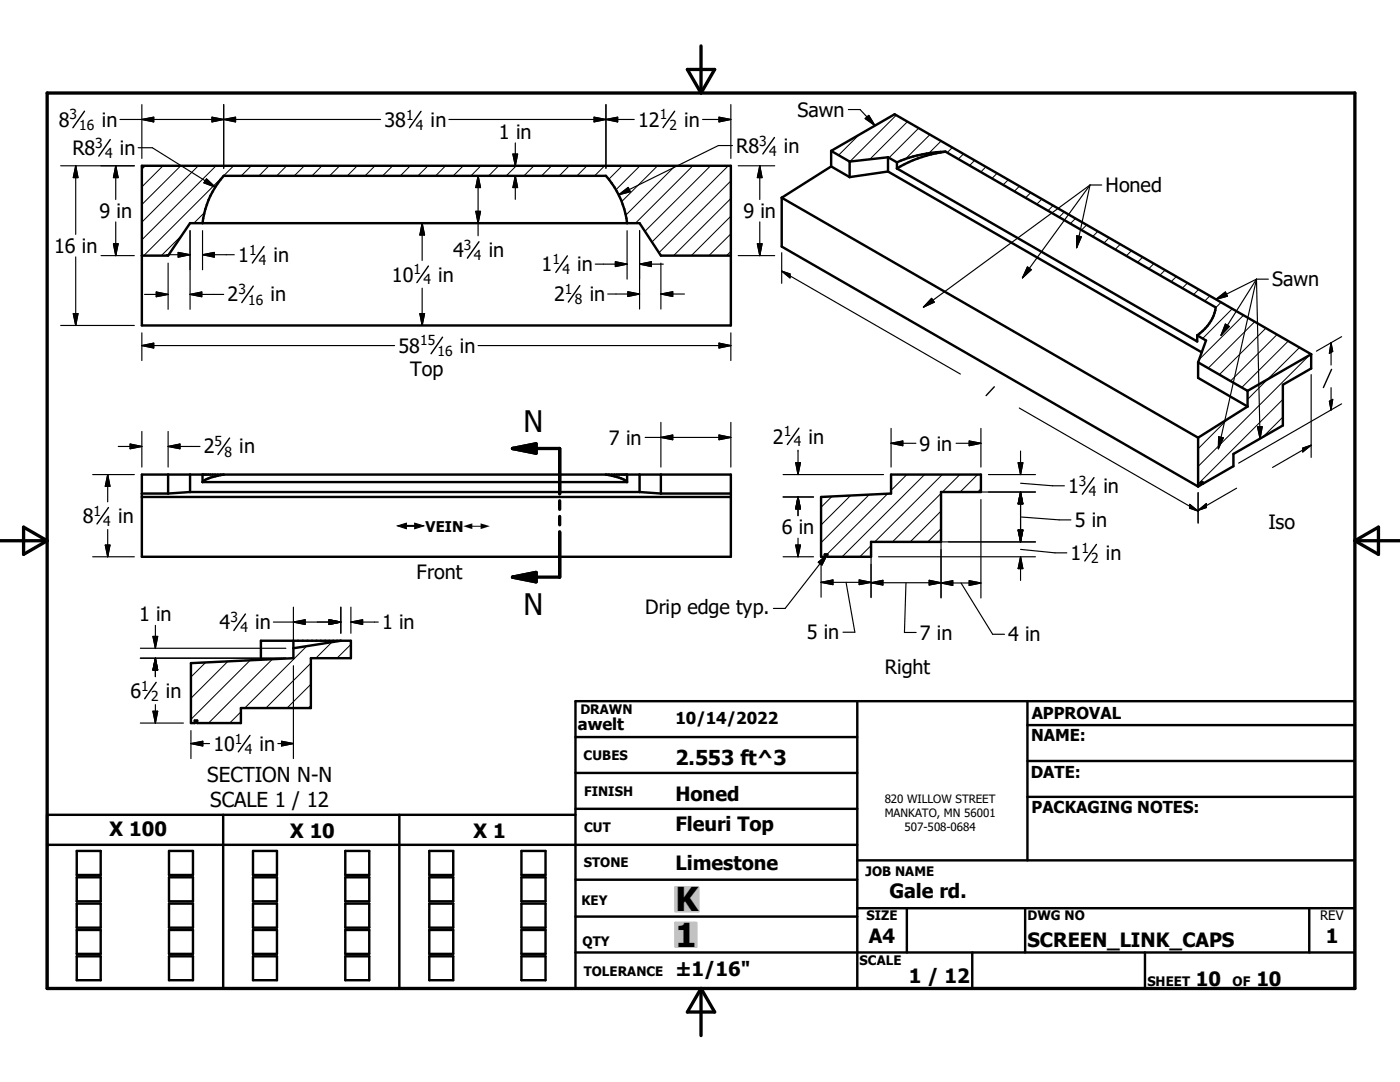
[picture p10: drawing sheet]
<svg xmlns="http://www.w3.org/2000/svg" width="279mm" height="216mm" viewBox="0 0 279 216" stroke-linecap="round" stroke-linejoin="round" font-family="sans-serif">
<g fill="none" stroke="#000" stroke-width=".2">
<path d="M29 33.1l-.7 .7M32.5 33.1l-4.2 4.2M36.1 33.1l-7.8 7.7M39.6 33.1l-11.3 11.2M43.1 33.1l-14.8 14.8M46.6 33.1l-17.9 17.9M50.2 33.1l-2 2M53.7 33.1l-2 2M57.2 33.1l-2 2M60.7 33.1l-2 2M64.3 33.1l-2 2M67.8 33.1l-2 2"/>
<path d="M71.3 33.1l-2 2M74.8 33.1l-1.9 2M78.4 33.1l-2 2M81.9 33.1l-2 2M85.4 33.1l-2 2M88.9 33.1l-2 2M92.5 33.1l-2 2M96 33.1l-2 2M99.5 33.1l-2 2M103 33.1l-2 2M106.6 33.1l-2 2M110.1 33.1l-2 2"/>
<path d="M113.6 33.1l-2 2M117.1 33.1l-1.9 2M120.7 33.1l-2 2M124.2 33.1l-2.7 2.7M127.7 33.1l-4.8 4.8M131.2 33.1l-7.2 7.2M134.8 33.1l-10 9.9M138.3 33.1l-11.5 11.4M141.8 33.1l-13.1 13.1M145.3 33.1l-15.2 15.2M145.9 39.6l-11.5 11.4M145.9 36.1l-14.4 14.3"/>
<path d="M171.4 26.9l-4.1 4.1M178.9 23l-9.3 9.2M181.1 24.3l-7.5 7.5M183.4 25.6l-6 5.9M185.6 26.9l-4.9 4.8M187.8 28.1l-2.4 2.5M190.1 29.4l-1.1 1.1M192.3 30.7l-1 1M194.5 32l-1 1M196.8 33.3l-1.1 1M199 34.6l-1 1M201.2 35.9l-1 1"/>
<path d="M203.5 37.1l-1.1 1.1M205.7 38.4l-1 1.1M207.9 39.7l-1 1M36.3 46.9l-4.1 4.1M40.8 42.4l-2.1 2.1M145.9 50.2l-.9 .8M145.9 46.7l-4.4 4.3M145.9 43.1l-7.9 7.9M210.2 41l-1.1 1M212.4 42.3l-1 1M214.6 43.6l-1 1M216.9 44.9l-1.1 1"/>
<path d="M219.1 46.2l-1 1M221.4 47.5l-1.1 1M223.6 48.7l-1.1 1.1M225.8 50l-1 1.1M228 51.3l-1 1.1M230.3 52.6l-1.1 1M232.5 53.9l-1 1M234.8 55.2l-1.1 1M237 56.5l-1 1M239.2 57.8l-1 1M241.4 59.1l-1 1M243.7 60.3l-1.1 1.1"/>
<path d="M245.9 61.6l-5.9 6M248.2 62.9l-8.9 8.8M250.4 64.2l-9.3 9.3M252.6 65.5l-9.3 9.3M254.9 66.8l-9.3 9.2M256 79.7l-16.9 16.9M257.1 68.1l-9.3 9.2M259.3 69.4l-10.3 10.3M261.6 70.6l-22.5 22.5M166 99.1l-2.1 2.1M169.7 98.9l-5.8 5.9M173.5 98.7l-9.6 9.6"/>
<path d="M177.1 98.5l-12.1 12.1M181 94.7l-3.2 3.1M184.5 94.7l-16.4 16.4M187.8 98.5l-9.7 9.6M188.1 94.7l-13.5 13.4M191.6 94.7l-3.5 3.5M195.1 94.7l-3.5 3.5M195.8 97.5l-.7 .7M245.1 83.5l-6 6M256 83.2l-4 4M164.6 111v.1M173.8 108.9l-2.2 2.2"/>
<path d="M187.8 105.5l-2.6 2.6M187.8 102l-6.2 6.1M41 132.2l-2.9 2.9M45.5 132l-7.4 7.3M49.9 131.8l-11.8 11.7M54.4 131.5l-12.8 12.8M61.2 128.9l-12.4 12.4M62 136.5l-4.7 4.8M62 132.3l-8.9 9M66.2 128.1l-3.2 3.2M70 128.6l-2.7 2.7M48.1 142l-2.3 2.3"/>
<path d="M62 140.8l-.5 .5"/>
</g>
<g fill="none" stroke="#000" stroke-width=".48">
<path d="M28.3 33.1h117.6v31.8h-117.6zM156 39.5v9.7l83.1 47.9M156 39.5l83.1 47.8M165.9 30.1l12.6-7.3 83.2 47.9M165.9 30.1l3.7 2.1M165.9 30.1v3.1M165.9 33.2l3.7 2.1M165.9 33.2l-9.9 6.3M169.6 32.2v3.1M177.2 34.2l-7.6 1.1M177.2 31.4v2.8M177.2 31.4l-7.6 .8"/>
<path d="M177.2 31.4l1.8 1M177.2 34.2l62.6 36.1M179 32.4v1.2M179 33.6l59.9 34.5v-1.2M188.7 30.3a26.9 26.9 0 0 0-9.7 2.1M188.7 30.3a25.3 25.3 0 0 0-9.7 3.3M188.7 30.3l53.9 31a8.1 8.1 0 0 1-3.7 5.6M28.3 51h5.3l4.3-6.5h89.7l4.3 6.5h14M40.4 44.5a17.1 17.1 0 0 1 4.2-9.4h76.3a17.5 17.5 0 0 1 4.3 9.4M238.9 66.9l1.8 1-1.6 4.4M239.1 72.3v3.1l9.9 5.7M239.1 72.3l9.9 5.7"/>
<path d="M249 78v3.1M261.7 70.7v2.8l-5.7 3.3v8.1l-9.8 5.7v2.4l-6.2 3.6M261.7 70.7l-12.7 7.3M28.3 94.7h117.6v16.4h-117.6zM28.3 98.5h5.3M28.3 99.2h117.6M33.6 94.7v3.8M37.9 98.2l-4.3 .3M37.9 94.7v3.5M37.9 98.2h89.7M40.4 94.7v1.5M40.4 96.2h84.8"/>
<path d="M44.6 94.7l-.6 .1a6.9 6.9 0 0 0-3.6 1.4M120.9 94.7l.6 .1a6.9 6.9 0 0 1 3.7 1.4M125.2 94.7v1.5M127.6 94.7v3.5M127.6 98.2l4.3 .3M131.9 98.5h14M131.9 94.7v3.8M163.9 99.2l13.9-.7v-3.8h18v3.5h-8v9.9h-14v3h-8.7v-.5h-.5v.5h-.7zM239.1 87.3v9.8M239.6 96.4v.4l-.5 .3M239.6 96.4l.4-.2v.4M239.6 96.4l.4 .2"/>
<path d="M249 81.1l-9.9 6.2M58.6 127.9v3.4l-20.5 1v12h.8v-.5h.5v.5h8.7v-3h13.9v-10h8v-3.4h-17.9v3.8M68 127.9l-9.4 1.5M171.1 139.9v57.3M205 139.9v31.8M114.8 147.1h56.3M114.8 154.2h56.3M205 159h65.4M205 144.7h65.4M205 151.8h65.4M9.4 168.6h161.7M15.3 169.8h4.8v4.8h-4.8z"/>
<path d="M15.3 175.1h4.8v4.8h-4.8zM33.7 169.8h4.8v4.8h-4.8zM33.7 175.1h4.8v4.8h-4.8zM44.5 162.6v34.6M50.5 169.8h4.8v4.8h-4.8zM50.5 175.1h4.8v4.8h-4.8zM68.9 169.8h4.8v4.8h-4.8zM68.9 175.1h4.8v4.8h-4.8zM79.7 162.6v34.6M85.7 169.8h4.8v4.8h-4.8zM85.7 175.1h4.8v4.8h-4.8zM104.1 169.8h4.8v4.8h-4.8z"/>
<path d="M104.1 175.1h4.8v4.8h-4.8zM114.8 162.6h-105.4v34.6h261v-57.3h-155.6v57.3M114.8 175.5h56.3M114.8 161.4h56.3M171.1 171.7h99.3M15.3 180.3h4.8v4.8h-4.8zM15.3 185.6h4.8v4.7h-4.8zM15.3 190.8h4.8v4.8h-4.8zM33.7 185.6h4.8v4.7h-4.8zM33.7 190.8h4.8v4.8h-4.8zM33.7 180.3h4.8v4.8h-4.8zM50.5 185.6h4.8v4.7h-4.8z"/>
<path d="M50.5 190.8h4.8v4.8h-4.8zM50.5 180.3h4.8v4.8h-4.8zM68.9 185.6h4.8v4.7h-4.8zM68.9 190.8h4.8v4.8h-4.8zM68.9 180.3h4.8v4.8h-4.8zM85.7 185.6h4.8v4.7h-4.8zM85.7 190.8h4.8v4.8h-4.8zM85.7 180.3h4.8v4.8h-4.8zM104.1 185.6h4.8v4.7h-4.8zM104.1 190.8h4.8v4.8h-4.8zM104.1 180.3h4.8v4.8h-4.8zM114.8 182.9h56.3"/>
<path d="M114.8 190.1h155.6M171.1 181.2h99.3M181 181.2v8.9M194 190.1v7.1M204.6 181.2v8.9M228.5 190.1v7.1M261.3 181.2v8.9"/>
</g>
<g fill="none" stroke="#000" stroke-width=".66">
<path d="M9.4 18.6h261v178.6h-261zM137.2 13.9h5.4l-2.7 4.7zM139.9 9.2v9.4M102.3 89.5h9.4v9M102.3 89.5l4.7-.9v1.8zM111.7 99.9v1.7M0 107.9h9.4M4.7 105.2l4.7 2.7-4.7 2.7zM102.3 115.2l4.7-1v1.9zM111.7 103v1.7M111.7 106.1v9.1h-9.4M270.4 107.9h9"/>
<path d="M270.4 107.9l4.7-2.7v5.4zM139.9 197.2v9.4M139.9 197.2l2.7 4.7h-5.4z"/>
</g>
<g fill="#c0c0c0" stroke="#c0c0c0" stroke-width=".48">
<path d="M134.8 184.1h4.2v4.8z"/>
<path d="M134.8 184.1l4.2 4.8h-4.2z"/>
<path d="M134.8 177.1h4.6v4.8z"/>
<path d="M134.8 177.1l4.6 4.8h-4.6z"/>
</g>
<path d="M102.3 89.5l4.7-.9v1.8zM102.3 115.2l4.7-1v1.9z" fill="#000" stroke="#000" stroke-width=".66"/>
<g fill="none" stroke="#000" stroke-width=".28">
<path d="M16.9 22.2l-2.4 3.3M22 27.9l-2.3 3.3M84 22.2l-2.3 3.3M134.6 22.2l-2.3 3.3M154.6 27.4l-2.4 3.3M50.5 57.1l-2.2 3.3M52.7 49.2l-2.3 3.3M85.5 53.1l-2.3 3.3M95.6 48.2l-2.3 3.3M113.2 51.1l-2.3 3.3M115.7 57l-2.3 3.3M88.3 67.3l-2.3 3.3"/>
<path d="M198.4 77.2l-1.6 1.7M265.7 73.7l-1.6 3.6M45.8 87.4l-2.3 3.3M159.4 85.4l-2.3 3.3M218.3 95.3l-2.3 3.3M21.6 101.3l-2.2 3.2M218.8 108.6l-2.3 3.3M31.2 136.2l-2.3 3.2M49 122.5l-2.3 3.3M49.9 146.7l-2.3 3.3"/>
</g>
<g fill="none" stroke="#000" stroke-width=".23">
<path d="M12.1 33.1h14.7M15.1 33.1l.5 2.3h-1zM15.1 33.1v13.7M23.1 33.1v6.7M23.1 33.1l.5 2.3h-1zM23.9 23.8h52.1M27.6 29.5h2.8l12.6 7.8M28.3 20.9v10.7M28.3 23.8l2.4-.4v.9zM41.2 35.7l1.8 1.6-2.3-.8zM42.3 23.4l2.3 .4-2.3 .5zM44.6 23.8l2.4-.4v.9z"/>
<path d="M44.6 20.9v12.7M89.6 23.8h37M95.4 35.1l.5 2.3h-.9zM95.4 35.1v11.9M102.4 30.7h.9l-.5 2.4zM102.8 28.5v4.6M102.8 35.1v4.7M102.8 35.1l.5 2.3h-.9zM118.6 23.4l2.3 .4-2.3 .5zM120.9 20.9v12.7M120.9 23.8l2.4-.4v.9zM123.5 38.9l1.9-1.5 .4 .9z"/>
<path d="M140.2 23.8h5.7M143.5 23.4l2.4 .4-2.4 .5zM145.9 20.9v10.7M146.2 29h-2.8l-19.9 9.9M147.3 33.1h7.3M151.6 33.1l.5 2.3h-1zM151.6 33.1v6.7M169.3 21.9h2.3l3 3.2M172.7 23.7l.7-.7 1.2 2.1zM217.5 36.9l-33.2 24.4M217.5 36.9l-13.4 18.5M217.5 36.9l-2.6 12.5"/>
<path d="M217.5 36.9h2.4M15.1 51.3v13.6M20.2 51h6.6M22.6 48.6h1l-.5 2.4zM23.1 44.3v6.7M28.8 58.7h4.8M31.2 58.3l2.4 .4-2.4 .5zM33.2 50.8h4.7M33.6 52.5v9.2M35.6 50.4l2.3 .4-2.3 .5zM37.9 46v15.7M37.9 58.7h6.7"/>
<path d="M37.9 58.7l2.4-.4v.9zM40.4 50.8h6.4M40.4 50.8l2.4-.4v.9zM40.4 46v7.8M84.2 44.5v7.5M84.2 57.5v7.4M84.2 44.5l.5 2.4h-.9zM95 42.2h.9l-.5 2.3zM118.8 52.7h6.4M121.3 58.7h6.3M122.8 52.2l2.4 .5-2.4 .5zM125.2 46v9.7"/>
<path d="M125.3 58.2l2.3 .5-2.3 .5zM127.6 52.7h4.8M127.6 52.7l2.4-.5v1zM127.6 46v15.7M131.9 58.7l2.4-.5v1zM131.9 52.5v9.2M131.9 58.7h4.7M147.3 51h7.3M151.1 48.6h1l-.5 2.4zM151.6 44.3v6.7M156 54.1l35.7 20.5M156 54.1l1.7 .6v.7z"/>
<path d="M156 50.4v6.1M185.9 59.5l.6 .8-2.2 1zM205 53.3l.8 .5-1.7 1.6zM214.9 47l.9 .2-.9 2.2zM242.6 59.7l2-1.4 .4 .8zM250.8 55.7l-7.1 11.2M250.8 55.7l-7.6 33.8M250.8 55.7l.7 31.8M250.8 55.7l-8.2 4M250.8 55.7h2.3M12.1 64.9h14.7M14.6 62.6h1l-.5 2.3z"/>
<path d="M28.3 66.4v5.6M28.3 69l2.4-.5v.9zM28.3 69h50.5M83.8 62.6h.9l-.5 2.3zM95.4 69h50.5M143.5 68.5l2.4 .5-2.4 .4zM145.9 66.4v5.6M244.6 64.7l.7 .4-1.6 1.8zM261.7 74.7v16.6M265.6 68.4v4.4M265.6 77.4v4.4M265.6 68.4l.4 1.7-.7 .4z"/>
<path d="M267.8 67.2l-5.1 2.9M18.5 94.7h8.3M21.5 94.7v5.4M21.5 94.7l.5 2.3h-1zM23.6 89.1h4.7M26 88.6l2.3 .5-2.3 .4zM28.3 86.1v7.1M33.6 89.1h6.3M33.6 89.1l2.3-.5v.9zM33.6 86.1v7.1M128.8 87.3h17.1M131.9 87.3l2.4-.5v.9z"/>
<path d="M131.9 84.3v8.9M143.5 86.8l2.4 .5-2.4 .4zM145.9 84.3v8.9M156.3 99.2h6.1M156.3 94.7h20M158.8 92.3h.9l-.4 2.4zM159.3 89.8v4.9M159.3 99.2v3.7M159.3 99.2l.4 2.3h-.9zM177.8 88.5h5M177.8 88.5l2.4-.5v.9zM177.8 85.5v7.7"/>
<path d="M187.8 99.7v19.6M189.3 98.2h17.4M190.8 88.5h5M193.4 88l2.4 .5-2.4 .4zM195.8 85.5v7.7M195.8 99.7v19.6M197.3 94.7h9.4M203.2 92.3h.9l-.4 2.4zM203.4 81.4l35.7 20.6M203.7 90v4.7M203.7 98.2v9.9M203.7 98.2l.4 2.3h-.9z"/>
<path d="M203.7 96.4l6.4 .5h2.3M239.1 98.3v6.1M243.2 87.2l.9 .2-.9 2.1zM246.8 97.4l-7.7 4.4M251 85.2h.9l-.4 2.3zM260 89.4l1.7-.6-1.7 1.4zM261.7 88.8l-7.7 4.5M265.3 80.1l.7-.4-.4 2.1zM267.8 80.6l-20.6 11.8M18.5 111.1h8.3M21 108.8h1l-.5 2.3zM21.5 105.7v5.4"/>
<path d="M156.3 111.1h6.1M158.8 108.8h.9l-.4 2.3zM159.3 107.4v3.7M163.3 112.2l1.8-1.6-1.1 2.1zM163.9 116.2h9.9M163.9 116.2l2.3-.5v1zM163.9 112.6v6.6M165.1 110.6l-8.4 10.8h-2.3M168.9 116.2l1.7 10h-2.4M171.5 115.7l2.3 .5-2.3 .5zM173.8 109.6v9.6M173.8 116.3h14"/>
<path d="M173.8 116.3l2.4-.5v.9zM175.3 111.1h31.4M175.3 108.1h31.4M180.8 116.3l-.3 9.9h2.3M185.4 115.8l2.4 .5-2.4 .4zM187.8 116.3h8M187.8 116.3l2.3-.4v.9zM191.8 116.3l6.3 10.3h2.4M193.4 115.9l2.4 .4-2.4 .5zM203.2 105.8h.9l-.4 2.3zM203.7 111.1v4.7M203.7 103.2l7.7 .5h2.3"/>
<path d="M203.7 111.1l.4 2.4h-.9zM203.7 109.6l6.8 .7h2.4M237.4 100.6l1.7 1.4-1.7-.6zM239.1 101.8l1.7-1.3v.8zM28 131.3h29.1M28 129.4h29.1M30.5 127h1l-.5 2.4zM31 124.8v4.6M31 131.3v3.7M31 131.3l.5 2.4h-1zM54.6 124.1h13.4M58.6 121.2v6.7"/>
<path d="M58.6 132.8v18.6M58.6 124.1l2.3-.4v.9zM65.7 123.7l2.3 .4-2.3 .5zM68 121.2v5.2M70 124.1h5.5M70 124.1l2.4-.4v.9zM70 121.2v5.2M28 144.3h8.6M30.5 141.9h1l-.5 2.4zM31 140.6v3.7M38.1 148.4h3.7M38.1 148.4l2.4-.5v1z"/>
<path d="M38.1 145.8v5.6M55.5 148.4h3.1M56.2 147.9l2.4 .5-2.4 .5z"/>
</g>
<g fill="#000" stroke="#000" stroke-width=".23">
<path d="M15.1 33.1l.5 2.3h-1zM23.1 33.1l.5 2.3h-1zM28.3 23.8l2.4-.4v.9zM41.2 35.7l1.8 1.6-2.3-.8zM42.3 23.4l2.3 .4-2.3 .5zM44.6 23.8l2.4-.4v.9zM95.4 35.1l.5 2.3h-.9zM102.4 30.7h.9l-.5 2.4zM102.8 35.1l.5 2.3h-.9zM118.6 23.4l2.3 .4-2.3 .5zM120.9 23.8l2.4-.4v.9zM123.5 38.9l1.9-1.5 .4 .9z"/>
<path d="M143.5 23.4l2.4 .4-2.4 .5zM151.6 33.1l.5 2.3h-1zM172.7 23.7l.7-.7 1.2 2.1zM22.6 48.6h1l-.5 2.4zM31.2 58.3l2.4 .4-2.4 .5zM35.6 50.4l2.3 .4-2.3 .5zM37.9 58.7l2.4-.4v.9zM40.4 50.8l2.4-.4v.9zM84.2 44.5l.5 2.4h-.9zM95 42.2h.9l-.5 2.3zM122.8 52.2l2.4 .5-2.4 .5zM125.3 58.2l2.3 .5-2.3 .5z"/>
<path d="M127.6 52.7l2.4-.5v1zM131.9 58.7l2.4-.5v1zM151.1 48.6h1l-.5 2.4zM156 54.1l1.7 .6v.7zM185.9 59.5l.6 .8-2.2 1zM205 53.3l.8 .5-1.7 1.6zM214.9 47l.9 .2-.9 2.2zM242.6 59.7l2-1.4 .4 .8zM14.6 62.6h1l-.5 2.3zM28.3 69l2.4-.5v.9zM83.8 62.6h.9l-.5 2.3zM143.5 68.5l2.4 .5-2.4 .4z"/>
<path d="M244.6 64.7l.7 .4-1.6 1.8zM265.6 68.4l.4 1.7-.7 .4zM21.5 94.7l.5 2.3h-1zM26 88.6l2.3 .5-2.3 .4zM33.6 89.1l2.3-.5v.9zM131.9 87.3l2.4-.5v.9zM143.5 86.8l2.4 .5-2.4 .4zM158.8 92.3h.9l-.4 2.4zM177.8 88.5l2.4-.5v.9zM193.4 88l2.4 .5-2.4 .4zM203.2 92.3h.9l-.4 2.4zM243.2 87.2l.9 .2-.9 2.1z"/>
<path d="M251 85.2h.9l-.4 2.3zM260 89.4l1.7-.6-1.7 1.4zM265.3 80.1l.7-.4-.4 2.1zM21 108.8h1l-.5 2.3zM158.8 108.8h.9l-.4 2.3zM159.3 99.2l.4 2.3h-.9zM163.3 112.2l1.8-1.6-1.1 2.1zM163.9 116.2l2.3-.5v1zM171.5 115.7l2.3 .5-2.3 .5zM173.8 116.3l2.4-.5v.9zM185.4 115.8l2.4 .5-2.4 .4zM187.8 116.3l2.3-.4v.9z"/>
<path d="M193.4 115.9l2.4 .4-2.4 .5zM203.2 105.8h.9l-.4 2.3zM203.7 98.2l.4 2.3h-.9zM203.7 111.1l.4 2.4h-.9zM237.4 100.6l1.7 1.4-1.7-.6zM239.1 101.8l1.7-1.3v.8zM30.5 127h1l-.5 2.4zM31 131.3l.5 2.4h-1zM58.6 124.1l2.3-.4v.9zM65.7 123.7l2.3 .4-2.3 .5zM70 124.1l2.4-.4v.9zM30.5 141.9h1l-.5 2.4z"/>
<path d="M38.1 148.4l2.4-.5v1zM56.2 147.9l2.4 .5-2.4 .5z"/>
</g>
<g fill="#fff" stroke="#fff" stroke-width=".23">
<path d="M79.3 103.9h18.8v2.2z"/>
<path d="M79.3 103.9l18.8 2.2h-18.8z"/>
</g>
<g font-size="6.6">
<text x="134.8" y="181.8">K</text>
<text x="134.8" y="188.9">1</text>
</g>
<g font-size="5.9">
<text x="104.5" y="86.2">N</text>
<text x="104.5" y="122.8">N</text>
</g>
<g font-size="4.1">
<text x="41.4" y="156">SECTION N-N</text>
<text x="134.8" y="152.7">2.553 ft^3</text>
<text x="42" y="161">SCALE 1 / 12</text>
</g>
<g font-size="3.9">
<text x="159.1" y="23.3">Sawn</text>
<text x="11.7" y="25.3">8</text>
<text x="20.3" y="25.3">in</text>
<text x="76.8" y="25.3">38</text>
<text x="85.9" y="25.3">in</text>
<text x="99.6" y="27.8">1 in</text>
<text x="127.3" y="25.3">12</text>
<text x="136.6" y="25.3">in</text>
<text x="14.4" y="30.9">R8</text>
<text x="23.9" y="30.9">in</text>
<text x="146.9" y="30.5">R8</text>
<text x="156.5" y="30.5">in</text>
<text x="220.6" y="38.4">Honed</text>
<text x="19.9" y="43.5">9 in</text>
<text x="148.4" y="43.5">9 in</text>
<text x="10.8" y="50.5">16 in</text>
<text x="47.5" y="52.3">1</text>
<text x="54.6" y="52.3">in</text>
<text x="90.5" y="51.3">4</text>
<text x="97.5" y="51.3">in</text>
<text x="78.2" y="56.2">10</text>
<text x="87.4" y="56.2">in</text>
<text x="108.1" y="54.1">1</text>
<text x="115.2" y="54.1">in</text>
<text x="253.9" y="57.1">Sawn</text>
<text x="45.4" y="60.2">2</text>
<text x="54" y="60.2">in</text>
<text x="110.6" y="60.1">2</text>
<text x="117.7" y="60.1">in</text>
<text x="79.5" y="70.4">58</text>
<text x="91.8" y="70.4">in</text>
<text x="81.9" y="75.1">Top</text>
<text x="121.5" y="88.7">7 in</text>
<text x="154.3" y="88.5">2</text>
<text x="161.3" y="88.5">in</text>
<text x="183.5" y="89.9">9 in</text>
<text x="40.7" y="90.5">2</text>
<text x="47.7" y="90.5">in</text>
<text x="213.1" y="98.4">1</text>
<text x="220.2" y="98.4">in</text>
<text x="16.5" y="104.4">8</text>
<text x="23.6" y="104.4">in</text>
<text x="156" y="106.6">6 in</text>
<text x="214.5" y="105.2">5 in</text>
<text x="253.2" y="105.5">Iso</text>
<text x="213.7" y="111.7">1</text>
<text x="220.7" y="111.7">in</text>
<text x="83.1" y="115.5">Front</text>
<text x="27.8" y="124">1 in</text>
<text x="43.8" y="125.6">4</text>
<text x="50.9" y="125.6">in</text>
<text x="76.2" y="125.6">1 in</text>
<text x="128.8" y="122.5">Drip edge typ.</text>
<text x="161" y="127.6">5 in</text>
<text x="183.6" y="127.6">7 in</text>
<text x="201.2" y="128">4 in</text>
<text x="176.6" y="134.6">Right</text>
<text x="26" y="139.2">6</text>
<text x="33.1" y="139.2">in</text>
<text x="42.6" y="149.8">10</text>
<text x="51.8" y="149.8">in</text>
<text x="134.8" y="159.8">Honed</text>
<text x="21.9" y="166.8">X 100</text>
<text x="57.9" y="167.1">X 10</text>
<text x="94.5" y="167.2">X 1</text>
<text x="134.8" y="165.9">Fleuri Top</text>
<text x="134.8" y="173.6">Limestone</text>
<text x="177.5" y="179.2">Gale rd.</text>
<text x="173.4" y="188.3">A4</text>
<text x="205.1" y="188.9">SCREEN_LINK_CAPS</text>
<text x="264.6" y="188.3">1</text>
<text x="134.8" y="194.8">±1/16&quot;</text>
<text x="181.4" y="196.1">1 / 12</text>
<text x="238.7" y="196.7">10</text>
<text x="250.7" y="196.7">10</text>
</g>
<g font-size="3.3">
<text x="205.9" y="143.6">APPROVAL</text>
<text x="115.3" y="145.6">awelt</text>
<text x="134.8" y="144.5">10/14/2022</text>
<text x="205.8" y="147.9">NAME:</text>
<text x="205.7" y="155.1">DATE:</text>
<text x="205.9" y="162.1">PACKAGING NOTES:</text>
</g>
<text font-size="2.9" x="84.9" y="106.1">VEIN</text>
<g font-size="2.8">
<text x="13.9" y="23.8">3</text>
<text x="81" y="23.9">1</text>
<text x="131.7" y="23.8">1</text>
<text x="15.8" y="25.9">16</text>
<text x="19" y="29.5">3</text>
<text x="83" y="25.9">4</text>
<text x="133.6" y="25.9">2</text>
<text x="151.5" y="29.1">3</text>
<text x="21" y="31.5">4</text>
<text x="153.5" y="31.1">4</text>
<text x="49.7" y="50.8">1</text>
<text x="51.6" y="52.9">4</text>
<text x="92.6" y="49.9">3</text>
<text x="94.6" y="51.9">4</text>
<text x="110.2" y="52.7">1</text>
<text x="47.6" y="58.7">3</text>
<text x="82.5" y="54.7">1</text>
<text x="84.5" y="56.7">4</text>
<text x="112.2" y="54.7">4</text>
<text x="112.7" y="58.6">1</text>
<text x="49.5" y="60.8">16</text>
<text x="114.7" y="60.7">8</text>
<text x="83.9" y="68.9">15</text>
<text x="87.3" y="71">16</text>
<text x="42.8" y="89">5</text>
<text x="156.4" y="87.1">1</text>
<text x="158.4" y="89.1">4</text>
<text x="44.8" y="91.1">8</text>
<text x="215.3" y="96.9">3</text>
<text x="217.3" y="99">4</text>
<text x="18.7" y="102.9">1</text>
<text x="20.6" y="104.9">4</text>
<text x="215.8" y="110.3">1</text>
<text x="217.8" y="112.3">2</text>
<text x="46" y="124.1">3</text>
<text x="48" y="126.2">4</text>
<text x="28.2" y="137.8">1</text>
<text x="30.1" y="139.8">2</text>
<text x="46.9" y="148.4">1</text>
<text x="48.9" y="150.4">4</text>
</g>
<g font-size="2.6">
<text x="115.8" y="142.4">DRAWN</text>
<text x="116.5" y="151.6">CUBES</text>
<text x="116.6" y="158.8">FINISH</text>
<text x="116.6" y="166.1">CUT</text>
<text x="116.5" y="173">STONE</text>
<text x="172.8" y="174.7">JOB NAME</text>
<text x="116" y="180.7">KEY</text>
<text x="172.9" y="183.6">SIZE</text>
<text x="205.1" y="183.6">DWG NO</text>
<text x="263.5" y="183.6">REV</text>
<text x="116.2" y="188.8">QTY</text>
<text x="116.5" y="194.7">TOLERANCE</text>
<text x="171.5" y="192.5">SCALE</text>
<text x="229" y="196.7">SHEET</text>
<text x="246" y="196.7">OF</text>
</g>
<g font-size="2.3">
<text x="79.3" y="106.1">#</text>
<text x="92.5" y="106.1">#</text>
<text x="176.6" y="160.3">820 WILLOW STREET</text>
<text x="176.6" y="163">MANKATO, MN 56001</text>
<text x="180.5" y="165.8">507-508-0684</text>
</g>
</svg>
